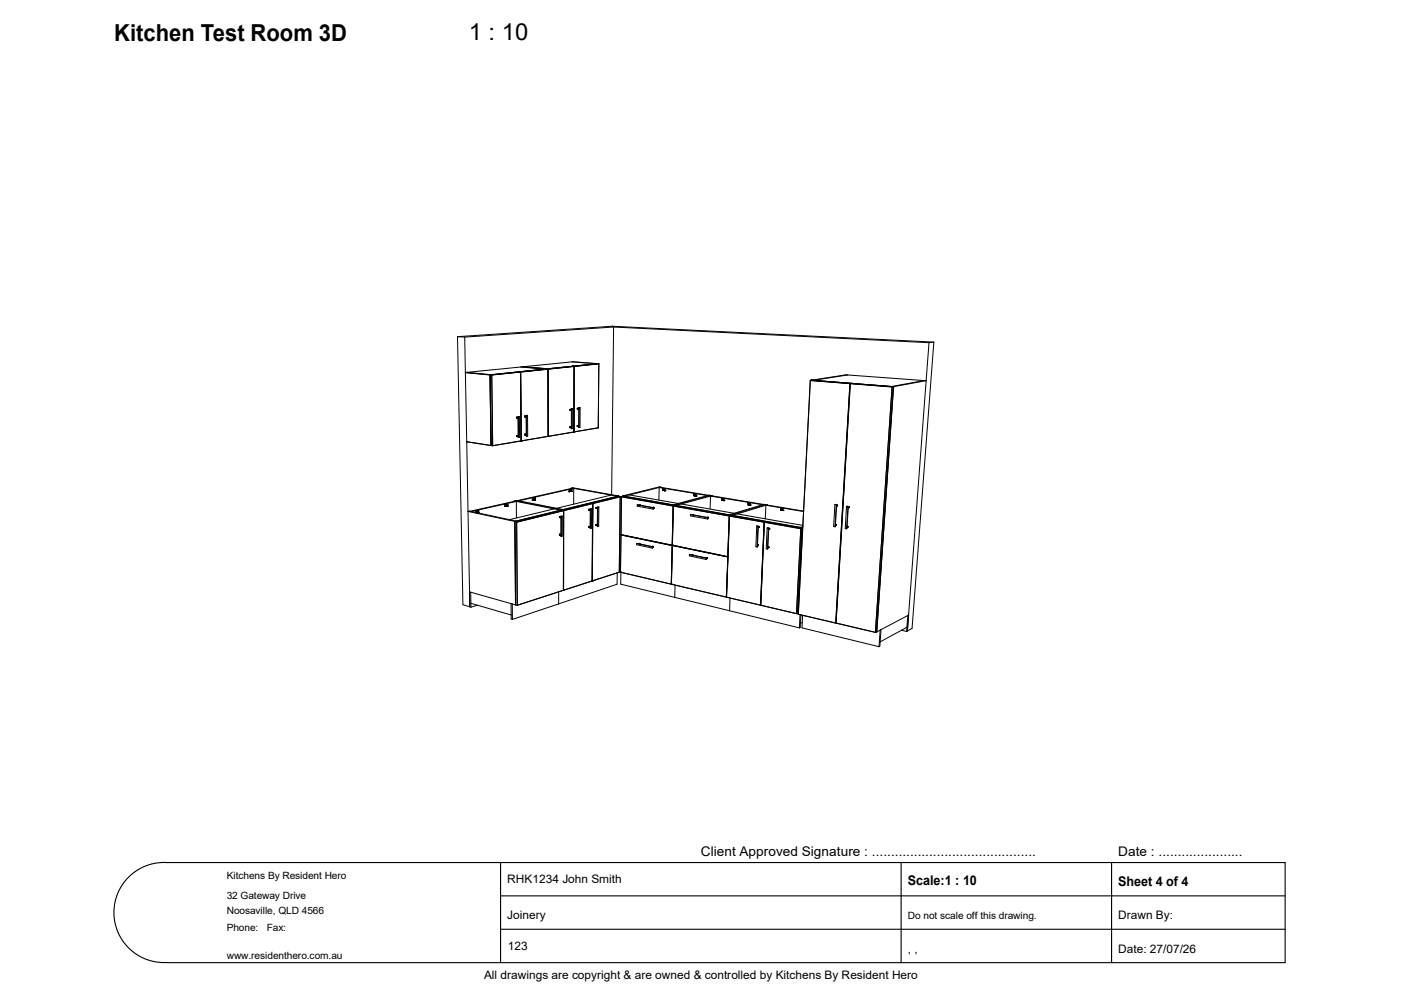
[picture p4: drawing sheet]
<svg xmlns="http://www.w3.org/2000/svg" width="420mm" height="297mm" viewBox="0 0 420 297" stroke-linecap="round" stroke-linejoin="round" font-family="sans-serif">
<path d="M150 258.5v30M269.9 258.5v30M333 258.5v30M38.5 262.9a14.9 14.9 0 0 1 11.5-4.4h335v30h-335a15 15 0 0 1-14.6-8.9 15 15 0 0 1 3.1-16.7zM150 268.5h235M150 278.5h235" fill="none" stroke="#000" stroke-width=".33"/>
<g fill="none" stroke="#000" stroke-width=".3">
<path d="M183.4 97.8l-46.4 3.1M183.4 97.8l.4 .2M183.4 97.8l96.3 4.7M183.8 98l-44.6 3M183.8 98l-.6 50.3M183.8 98l94.5 4.7M137 100.9l2.2 .1M137 100.9l1.7 80.3 2 .7M139.2 101l1.5 76.4M139.4 111.6v.1M139.4 111.6l7.4 .7M139.4 111.7l7.4 .7"/>
<path d="M139.8 111.6h-.4M139.8 111.6l7.4 .7M146.8 112.4h.1M146.8 112.3v.1M146.8 112.4l.3 21.1M146.8 112.3h.1M146.9 112.4h.4M146.9 112.4l.3 21.1M147.2 112.3h-.3M147.3 112.4h.1M147.3 112.4l.3 21.2M155.5 111.4l.4 .1"/>
<path d="M155.5 111.4l-8.3 .9M155.6 111.4h.1M155.6 111.4l.4 .1M155.9 111.5l.2 20.6M155.9 111.5h.1M156 111.5l.2 20.6M156 110l-16.2 1.6M156 110l7.3 .6M156.4 109.9l-.4 .1M156.4 109.9l7.3 .7M156.8 109.9h-.4M156.8 109.9l7.3 .6"/>
<path d="M163.3 110.6l-7.7 .8M163.3 110.6h.1M163.7 110.6h.1M163.7 110.6h-.4M163.7 110.6h.5M163.8 110.6h.1M163.8 110.6h.4M164 110.5h.1M164.1 110.5l-.3 .1M164.1 110.7l-8.1 .8M164.1 110.7l.1 20M164.2 110.6h.1"/>
<path d="M164.2 110.6l-16.9 1.8M164.2 110.6v.1M164.2 110.6l.1 20.2M171.4 108.4l-14.6 1.5M171.4 108.4l7.5 .6h-.3M171.4 108.4l7.2 .6M171.6 109.8l-7.5 .7M171.6 109.8h.1M171.6 109.8h.4M172 109.8l-7.8 .8M172 109.8h.1M172 109.8l-.1 19.6"/>
<path d="M172 109.8v19.7M178.6 109h.1M178.6 109l-31.7 3.4M179 109h-.4M179 109l-7.4 .8M179 109h.4M179.4 109.1l-7.4 .7M179.4 109l-7.4 .8M179.4 109v.1M179.4 109.1l-.2 19.1M242.7 114l.1 .1M242.7 114l11.9 1"/>
<path d="M242.7 114l-3.6 70.1M242.8 114.1l11.8 .9M242.8 114.1l-3.6 70M243 114h.1M243 114h-.3M243 114h.6M243 114l11.9 .9M243.6 114h.1M254 112.4l-11 1.6M254 112.4l-10.4 1.6M254 112.4l22.9 1.7M254.6 115h.1"/>
<path d="M254.6 115l-4.2 71.8M254.7 115l12.6 .9M254.7 115h.1M254.7 114.9v.1M254.7 115l-4.2 71.7M254.7 115l12.5 1M254.9 114.9h-.2M254.9 114.9h.1M255 114.9h.1M255 114.9l12.6 1M255 114.9l-.3 .1M255 114.9l12 .9"/>
<path d="M267 115.8h.1M267 115.8l.6 .1M267.2 116l-5 73.6M267.3 115.9l-.1 .1M267.3 115.9l-5.1 73.7M267.6 115.9h.1M267.6 115.9h-.3M267.6 115.9l-5.1 73.5M267.7 115.9l-5.1 73.5M276.9 114.1l-9.8 1.7M276.9 114.1h.5M277.4 114.1l-9.7 1.8"/>
<path d="M277.4 114.1l-5.6 75M278.3 102.7l-.9 11.4M279.7 102.5l-1.4 .2M279.7 102.5l-6.5 85.8-1.4 .8M139.8 132.4h.1M139.8 132.4l7.3 1.1M147.1 133.5h.1M147.2 133.5l.4 .1M147.2 133.5h-.1M147.6 133.6h.1M154.7 125.2l.1 .1M154.7 125.1v.1"/>
<path d="M154.7 125.2l.5 .1M154.7 125.1l.5 .1h-.5M154.8 125.3h.1M154.8 125.1h-.1M154.8 125.3l.4 .1-.4-.1M154.8 125.1h.4M154.8 130.7v.1M154.8 130.6v.1M154.8 130.7h.4M154.8 130.6l.4 .1M154.8 125v.1M154.8 130.6h.1"/>
<path d="M154.8 130.8l.4 .1zM154.8 130.6h.4M154.8 125l.4 .1zM154.8 130.5v.1M154.8 130.5l.4 .1M154.9 130.5h-.1M154.9 130.5h.3M155.2 124.9h.1M155.2 124.9v6.2h.2M155.3 124.9l.1 6.2M155.6 124.9h-.4M155.6 124.9h-.3"/>
<path d="M155.6 124.9v6.2h-.2M156.1 132.1h.1M156.1 132.2l-8.5 1.4M156.2 132.1h.1M157.2 124.9h.1M157.2 124.8v.1M157.2 124.8l.4 .1M157.2 124.8h.4M157.2 124.7v.1M157.2 124.7l.4 .1M157.2 124.9l.4 .1h-.3M157.2 124.9v.1"/>
<path d="M157.2 130.2v.1M157.2 130.3l.4 .1M157.2 130.3h.4M157.2 124.7h.1M157.2 124.7h.4zM157.2 125h.1M157.2 130.2h.1M157.2 130.2l.4 .1-.4-.1M157.3 130.1l-.1 .1M157.3 130.1h.3zM157.6 124.5h.1M157.6 124.5v6.2h.2"/>
<path d="M157.7 124.5l.1 6.2M158 124.5h-.4M158 124.5h-.3M158 124.5l.1 6.2h-.3M164.2 130.8h.1M164.3 130.7v.1M170.7 128l.5 .1M170.7 122.8l.1 .1M170.7 122.8l.5 .1h-.4M170.7 128.1l.1 .1M170.7 128v.1M170.7 128.1l.5 .1"/>
<path d="M170.8 122.9h.1M170.8 122.8h.4M170.8 128.2h.1M170.8 128.2h.4M170.8 127.9l-.1 .1M170.8 127.9l.4 .1M170.8 122.9l.4 .1h-.4M170.8 122.7v.1M170.8 127.9h.1M170.8 127.9h.4M170.8 123h.1M170.8 122.7l-.1 .1"/>
<path d="M170.8 122.7l.4 .1-.4-.1M170.8 122.7h.1M170.8 122.7h.4M171.2 122.5h.1M171.2 122.5v6h.1M171.3 122.5v6M171.6 122.5h-.4M171.6 122.5h-.3M171.6 122.5v5.9l-.3 .1M171.9 129.5h.1M171.9 129.5l-24.3 4.1M172.9 127.7v.1"/>
<path d="M172.9 127.7l.4 .1M172.9 127.8l.4 .1-.3-.1M172.9 122.4v.1M172.9 127.6h.1M172.9 127.8h.1M172.9 122.4l.5 .1h-.5M172.9 122.5l.1 .1M172.9 122.5l.5 .1M172.9 127.6v.1M172.9 127.6l.4 .1M173 122.4h-.1M173 122.4h.4"/>
<path d="M173 122.6h.1M173 127.6h.3h-.4M173 122.4h.1M173 122.4h.4zM173 122.6l.4 .1zM173 127.6h-.1M173 127.8h.1M173 127.5l.3 .1M173 127.5v.1M173.4 122.2h.1M173.4 122.2l-.1 5.9h.2M173.5 122.2v5.9"/>
<path d="M173.8 122.2h-.4M173.8 122.2h-.3M173.8 122.2v5.9h-.3M179.2 128.2l-7.2 1.3M179.2 128.2h.1M140.8 153.2l-.6 .1 14 3M140.8 153.2l.4 .1M141.2 153.3l11.4 2.4M142.5 153.2h.3M142.5 153.2v.4M142.7 153.1v.1M142.8 153.1v.1"/>
<path d="M142.8 153.1h-.1M142.8 153.1h.1M142.8 153.2h.1M142.8 153.7h.1M142.8 153.2l.1 .5M142.9 153.2h.1M142.9 153.7h.1M142.9 153.2v.5M142.9 153.1h.1M143 153.1v.1M143 153.2h-.3M143.1 153.6h.1"/>
<path d="M143.1 153.1l-.6 .1M143.1 153.2h-.2M143.1 153.6l-.2 .1M143.1 153.2v.4M143.1 153.2h.1M151.2 151.2v.6M151.2 151.2h.4M151.4 151.2h.1M151.5 151.1v.1M151.5 151.2h.2M151.5 151.1l-.3 .1M151.5 151.1l.2 .1"/>
<path d="M151.6 151.7l-.4 .1M151.6 151.2h.1M151.6 151.1v.6M151.6 151.1h-.1M151.6 151.1l.2 .1M151.7 151.2h.1M151.7 151.1v.1M151.8 151.7h-.2M151.8 151.6l-.2 .1M151.8 151.2v.4M151.8 151.2h-.2M151.8 151.6h.1"/>
<path d="M151.8 151.2h.1M152.6 155.7l2 .5M154 150.2v.1M154 150.2h.3M154.2 156.3h.1M154.2 156.3l.2 25M154.3 150.2l-13.5 3M154.3 150.2l.4 .1M154.3 156.4l.5 .1M154.3 156.4l.3 24.9 .4 .1M154.4 150.1l-.4 .1M154.4 150.1l13.9 2.7"/>
<path d="M154.6 156.2v.1M154.6 156.2l-.4 .1M154.7 150.3l-13.5 3M154.7 150.3v4.9M154.7 150.3l11.3 2.2M154.8 156.5l.2 24.9M155 150l-.6 .1M155 150l.4 .1M155.4 150.1l11.3 2.2M159.5 149.9h.1M159.5 149.3h.3M159.5 149.9l.3-.1-.3 .1"/>
<path d="M159.5 149.3v.6M159.7 149.3h.1M159.7 149.3h.3M159.7 149.2l-.2 .1M159.7 149.2l.4 .1M159.8 149.3h.1M159.8 149.3l.1 .5M159.9 149.3h.1M159.9 149.3v.5M159.9 149.8h.1M160 149.3h-.1M160.1 149.7h.1"/>
<path d="M160.1 149.3h-.2M160.1 149.3v.4M160.1 149.7l-.2 .1M160.1 149.3h.1M166 152.5l-13.4 3.2M166 152.5l2 .4M166.7 152.3l2 .4M167.6 155.1h.1M167.6 155v.1M167.6 155.1h.4M167.6 155h.4M167.6 155.1l.4 .1z"/>
<path d="M167.6 154.9v.1M167.7 154.9h-.1M167.7 154.9l.3 .1-.4-.1M167.7 154.9h.3M168 152.9h.1M168 152.9l-13.4 3.3M168 152.9v.2M168 154.8v5.9l.2 .1M168 154.8h.2M168.2 154.8v6M168.4 152.8l-.4 .1M168.4 152.8v.2"/>
<path d="M168.4 153l-14.1 3.4M168.4 153l.4 .1-14 3.4M168.4 154.7l-.4 .1M168.4 153h.1M168.4 154.7v6l-.2 .1M168.4 153h.5M168.4 154.7l-.2 .1M168.7 152.7h.1M168.7 152.7v.2M168.7 152.7l-.3 .1M168.9 153l-.1 23.9M170.4 146.8v.6l.4-.1"/>
<path d="M170.4 146.8l.4 .1M170.7 146.8h.1M170.7 146.8h.2M170.7 146.8h-.3M170.7 146.8h.3M170.8 146.8h-.1M170.8 147.3h.1M170.8 146.8v.5M170.8 146.8h.1M170.9 146.8h.1M171 147.3h-.1M171 147.2h.1"/>
<path d="M171 146.8h.1M171 146.8v.4M171 146.8l-.2 .1M171.3 146.3l14.1 2.4M171.3 146.3v.1M171.3 146.3h.2M171.5 146.3l-16.5 3.7M171.5 146.3l.4 .1M171.9 146.4l-16.5 3.7M171.9 146.4l-.1 4.7M171.9 146.4l11.2 2M176.3 157.9v.1"/>
<path d="M176.3 158h.1M176.3 158l.5 .1M176.3 157.9l.5 .1M176.4 152.8h.1M176.4 152.8l.4 .1M176.4 158h.1M176.4 157.8l-.1 .1M176.4 157.8l.4 .1M176.4 152.9l.4 .1zM176.4 152.7h.1M176.4 152.8v.1M176.4 152.7v.1"/>
<path d="M176.4 152.7l.4 .1M176.4 157.8h.1M176.4 158l.4 .1M176.4 152.6v.1M176.4 152.6l.4 .1zM176.4 157.7v.1M176.4 157.7h.1M176.5 152.6h-.1M176.5 157.7l.3 .1M176.8 152.5l.2 .1M176.8 152.5v5.9h.1M177 152.6l-.1 5.8"/>
<path d="M177.1 150.8l.4 .1M177.2 150.8h.1M177.2 150.8l.4 .1M177.2 152.5h-.4M177.2 152.5l-.2 .1M177.2 152.5v5.8l-.3 .1M177.5 150.9l-8.6 2.1M177.5 150.9h.1M177.5 150.9l-.1 23.2M177.6 150.9h.1M177.6 150.9l-.2 23.2M178.5 157.3v.1"/>
<path d="M178.5 157.3l.4 .1M178.5 157.4h.1M178.5 157.2v.1M178.5 157.2l.4 .2-.4-.1M178.6 152.3h.1M178.6 152.3l.4 .1-.4-.1M178.6 152.2v.1M178.6 152.2l.4 .1M178.6 157.4l.3 .1M178.6 157.2h-.1M178.6 152.3v.1M178.6 152.1v.1"/>
<path d="M178.6 152.1l.4 .1M178.6 152.4h.4M178.6 152.1h.1M178.6 157.2h.1M178.6 152.1h.4zM178.6 157.2l.3 .1-.3-.1M179 152l-.1 5.8h.2M179 152h.1M179.1 152v5.8M179.4 152h-.4M179.4 152h-.3M179.4 152l-.1 5.7-.2 .1"/>
<path d="M183.1 148.4l-16.4 3.9M183.1 148.4l1.9 .3M185 148.7h.1M185.1 148.7l-16.4 4M185.1 148.7v.2M185.4 148.7h.1M185.4 148.8l-17 4.2M185.4 148.7v.1M185.4 148.7h-.3M185.4 148.8l.4 .1M185.8 148.9h.1M185.8 148.9l-8.2 2"/>
<path d="M185.8 148.9l-.3 22.6M186.2 148.9h.1M186.2 148.9l-.2 11.4M186.2 148.9l53.7 9.5M186.5 148.8h.1M186.5 148.6v.2M186.5 148.6l.4 .1M186.5 148.8l-.3 .1M186.5 148.8l53.7 9.5M186.9 148.7h.1M186.9 148.7v.2M186.9 148.7l14.7 2.6"/>
<path d="M188.5 148.3l-1.6 .4M188.5 148.3l14.7 2.6M190.9 151.3l4.8 .8M190.9 151.3v.4l4.7 .9M190.9 151.3l4.7 .9M191.7 151.3h-.3M191.7 151.3l-.2 .1M191.7 151.3h.1M191.7 151.4h.1M191.8 151.3v.1M191.8 151.3l-.2 .1M191.8 151.4h.1"/>
<path d="M195.5 152.1l.3-.1zM195.6 152.2v.4M195.7 152.1h.1M195.7 152.1l-.1 .5M195.7 152.1l-.1 .1M195.7 152.3h.2zM195.8 152v.1M195.8 152.1h.1M195.8 152.1h-.2M195.9 152.1h.1M195.9 152.1h-.2M195.9 152.1v.2"/>
<path d="M195.9 152.1l-.2 .1M195.9 152.2l-.2 .1M195.9 152.3h.1M197.5 146.1l-9 2.2M197.5 146.1l-.1 3.8M197.5 146.1l14.5 2.4M197.8 146l-.3 .1M197.8 146l14.5 2.5M198 146l-.4-.1-11.1 2.7M198 146v.1M198 146h-.2M198.6 146.5h.1"/>
<path d="M198.6 147h.1M198.6 146.5l.2 .1M198.6 147h.2M198.6 146.5v.4M198.7 147h.1M198.7 146.5h.1M198.7 146.4l.1 .1M198.8 147h.1M198.8 146.5h-.2M198.8 147h.2M198.8 146.5h.1M198.8 146.5l.1 .5"/>
<path d="M198.8 146.5v.5M198.8 147l.4 .1M198.9 147h.1M198.9 146.6h.1M198.9 147l.3 .1M199 146.5h.1M199 146.5h-.3M199 146.5h.2M199 147l.2 .1M199.2 147.1h.1M199.2 146.5l-.3 .1M199.2 146.5v.5"/>
<path d="M201.6 151.3h.1M201.6 151.3v.2M201.6 151.3l.4 .1M201.6 151.6v.1M201.7 151.6v.1M201.7 151.6l-.3 11.8M201.7 151.7l-.3 11.7M202 151.6h-.4M202 151.4h.1M202 151.4l16.4 2.9M202 151.4l-.3 .2M202.5 151.5h.1"/>
<path d="M202.5 151.5v.1M203.2 150.9l-1.6 .4M204.1 151l-1.6 .5M204.1 151l15.8 2.8M206.8 154.2l5.3 .9M206.8 154.2v.4l5.1 .9M206.8 154.2l5.1 1M207.4 154.3l.2-.1zM207.6 154.2h.1M207.7 154.2l-.2 .1M207.7 154.2l.1 .1M207.7 154.2l-.1 .1"/>
<path d="M207.8 154.3h.1M207.8 154.3h-.1M207.9 148.1h.1M207.9 148.5l.2 .1M207.9 148.1v.4M207.9 148.5h.1M207.9 148.1h.2M208 148.5v.1M208 148.6h.1M208 148.6h.2M208 148.1h.1M208.1 148.1h.1"/>
<path d="M208.1 148.6h.1M208.1 148h-.2M208.1 148l.1 .1M208.1 148.6h.3M208.1 148.1v.4l.1-.4M208.2 148.6h.1M208.2 148.1h.1M208.2 148.6h.2M208.3 148h-.3M208.3 148v.1M208.3 148l.2 .1M208.4 148.6h.1"/>
<path d="M208.5 148.1v.5l-.3-.1M208.5 148.1h-.3M211.9 155.2v.3M212 148.5l-8.8 2.4M212 155.1h.1M212.1 155.1l-.2 .4M212.1 155.1l-.2 .1M212.1 155h.1M212.1 155l-.3 .1M212.1 155l-.2 .1M212.2 155v.1M212.2 155l-.3 .1"/>
<path d="M212.2 155.1h.1M212.2 155.1h-.1M212.2 155.3h-.1M212.2 155.1v.1M212.2 155.1l-.1 .1M212.2 155.2h-.1M212.2 155.2v.1M212.2 155.2l-.1 .1M212.3 148.5h.6M212.3 148.5h-.3M212.8 148.7l15.7 2.6M212.8 148.7l-8.7 2.3"/>
<path d="M212.8 148.7l-.1 3.9M212.9 148.5l-10.9 2.9M212.9 148.5h.4M213.1 148.6l15.7 2.6M213.1 148.6l-.3 .1M213.3 148.5v.1M213.3 148.5l-.2 .1M216.3 149.5h.1M216.3 149.9h.1M216.3 149.5h.2M216.3 149.9l.2 .1M216.3 149.9l.1 .1"/>
<path d="M216.3 149.5v.4M216.4 150h.2M216.4 150h.1M216.5 150h.1M216.5 149.5h.1M216.5 149.4v.6l.1-.5M216.5 149.4h.1M216.6 149.5h.1M216.6 149.4l-.3 .1M216.6 150h.3M216.6 150h.1M216.6 149.5v.5"/>
<path d="M216.6 149.4v.1M216.6 149.4h.1M216.7 150h.1M216.7 149.4l.2 .1M216.7 149.4l-.1 .1M216.7 149.4h-.3l.2 .1M216.7 150h.2M216.9 150h.1M216.9 149.5h-.3M216.9 149.5v.5M218.4 154.3h.1M218.4 154.3v.1"/>
<path d="M218.4 154.3l.4 .1M218.5 154.6l-.1 .1M218.5 154.6l-.9 24.4M218.5 154.7h.1M218.5 154.7l-.9 24.3M218.8 154.6h-.3M218.8 154.5h.1M218.8 154.5l-.3 .1M218.8 154.4l.5 .1M218.8 154.4h.1M218.8 154.4v.1M219.3 154.5l20.4 3.6"/>
<path d="M219.3 154.5v.1M219.9 153.8l-1.5 .5M220.8 154l-1.5 .5M220.8 154l19.7 3.5M224.1 150.8h.1M224.1 150.8v.4v-.4M224.1 150.8h.3M224.1 151.2l.2 .1M224.1 151.2l.1 .1M224.2 151.3h.1M224.2 150.7v.1M224.2 150.7h.3"/>
<path d="M224.2 151.3l-.1-.1 .2 .1M224.3 150.7v.1M224.4 150.8h.1M224.4 151.3h.1M224.4 150.7v.6M224.4 151.3h.3M224.4 150.8v.5M224.4 150.7l.1 .1M224.4 150.7l-.3 .1M224.5 151.3h.1M224.5 150.7l.2 .1M224.5 151.3h.2"/>
<path d="M224.7 151.3h.1M224.7 150.8h-.3M224.7 150.8v.5M226.7 157.7h.5M226.7 157.7h.3M226.7 157.7l-.3 6.2h.4M227 157.7l-.2 6.2M227.1 158.2l.3-.1zM227.2 157.7h-.2M227.2 157.7l-.4 6.2M227.3 157.8h.1M227.3 157.8h-.1"/>
<path d="M227.4 157.8l-.3 .1M227.4 157.8h.1M227.4 157.8l-.3 .1h.3M227.4 157.8v.1M227.4 158l-.3 .1M227.4 157.9v.1M227.4 158v.1M228.5 151.3l-8.6 2.5M228.8 151.2h.6M228.8 151.2l-.3 .1M228.9 156.5h.1M228.9 156.5l-1.1 24.9"/>
<path d="M229 156.5h.1M229 156.5l-1.1 24.9M229.2 156.4h.1M229.3 156.4l-.3 .1M229.4 151.2l-10.5 3.2M229.4 151.2l.5 .1M229.4 151.4l11.3 1.9M229.4 151.4l-8.6 2.6M229.4 151.4l-.1 4.1M229.7 151.3l11 1.9M229.7 151.3l-.3 .1M229.8 158.2l.5 .1"/>
<path d="M229.8 158.2l.4 .1M229.8 158.2l-.3 6.3 .4 .1M229.9 151.3v.1M229.9 151.3h-.2M230.2 158.3l-.3 6.3M230.3 158.3h-.1M230.3 158.4l.1-.1zM230.3 158.3l-.4 6.3M230.4 158.3l.1 .1M230.5 158.4h.1M230.5 158.4h-.2M230.5 158.6h.1"/>
<path d="M230.5 158.4l.1 .1M230.6 158.5v.1M230.6 158.5l-.3 .1M230.6 158.6h-.1M230.6 158.6l-.3 .1 .2-.1M233.9 152.9h.1M233.9 152.4h.1M233.9 152.9h.2M233.9 152.4v.5M234 152.9h.1M234 152.4h.3M234.1 152.4h.1"/>
<path d="M234.1 152.9h.1M234.1 152.4h-.1M234.1 152.4h.2M234.2 152.9h.1M234.2 152.3l-.3 .1M234.2 152.4h.1M234.2 152.3v.1M234.2 152.5h.1M234.2 153h.3M234.2 152.5l-.3-.1v.5M234.2 152.5v.4M234.2 153h.1"/>
<path d="M234.3 153h.1M234.3 152.4h.2M234.3 153h.2M234.5 153h.1M234.5 152.4l-.3 .1M234.5 152.4v.6M239.7 158.1h.1M239.7 158.1l.6 .1M239.7 158.1v.2M239.8 158.1l.5 .1M239.9 158.4v.1M239.9 158.4l-1.3 25.5"/>
<path d="M240.2 158.3l-.3 .1M240.2 158.3l-1.3 25.5M240.3 158.2h.1M240.3 158.2l-1.3 25.6M240.5 158.1l-.2 .1M240.5 157.9l-.7 .2M250.1 151.2h.5M250.1 151.2l.4 .1M250.1 151.2l-.4 6.6 .4 .1M250.4 157.1h.1M250.5 157.1v.1M250.5 151.3l-.4 6.6"/>
<path d="M250.5 157.4l-.2 .1M250.5 157.2v.1M250.5 157.2l-.2 .1M250.5 157.4h.1M250.5 157.3h.1M250.5 157.3h-.2M250.6 157.3l-.1 .1M250.6 157.3l-.3 .1M250.6 151.7l.2-.1zM250.7 151.3h.1M250.6 151.2l-.1 .1M250.6 151.2l-.5 6.7"/>
<path d="M250.8 151.3l-.2 .1h.3M250.8 151.3l.1 .1M250.9 151.6l-.3 .1M250.9 151.4v.1M250.9 151.5l-.3 .1M250.9 151.5h-.3M250.9 151.5l-.1 .1M250.9 151.5h.1M253.6 151.8h.5M253.6 151.8h.4M253.6 151.8l-.4 6.6 .4 .1M253.9 157.7h-.1"/>
<path d="M253.9 157.7h.1M253.9 157.7l.1 .1M254 158l-.3 .1M254 157.8v.1M254 157.8l-.2 .1M254 151.8l-.4 6.7M254 157.9v.1M254 158h.1M254 158l-.3 .1 .3-.1M254 157.9l-.3 .1M254.1 152.3l.2-.1zM254.1 151.8h-.1"/>
<path d="M254.2 151.9h.1M254.1 151.8l-.5 6.7M254.3 151.9h.1M254.3 151.9l-.2 .1M254.3 151.9l.1 .1M254.4 152v.1M254.4 152.1l-.1 .1M254.4 152.1l-.3 .1 .3-.1M254.4 152l-.3 .1M140.7 177.4l12.8 3.6M140.7 177.4v4.5M141 177.5l.1 3.3"/>
<path d="M167.4 177.4v3.6M167.6 160.2v.1M167.6 160.3v.1M167.6 160.3l.4 .1M167.6 160.2l.4 .2-.4-.1M167.6 160.4l.4 .1zM167.6 160.2h.1M167.6 160.2h.4M167.6 160.1v.1M167.6 160.1l.4 .1M167.7 160.1h-.1M167.7 160.1l.3 .1"/>
<path d="M168.8 176.9h.1M168.8 176.9l-13.8 4.5M168.9 176.9h-.1M177.4 174.1h.1M184.9 171.7v3.4l-17.5 5.9M185.5 171.5l-30.5 9.9M185.5 171.5l-8.1 2.6M185.5 171.5h.1M185.5 169.3h.4M185.9 171.5h.1M185.9 171.5l41.9 9.9M186 171.5l-.1 3.6 53.6 13.1"/>
<path d="M186 160.3h.1M186 160.3l-.1 11.2M186 160.3l32 6.6M186 160.2l32 6.7M186.1 160.3h-.1M190.7 162.9l4.8 .9M190.7 162.9v.4l4.7 1M190.7 162.9l4.7 1M191.2 162.9h.3zM191.5 162.9h.1M191.5 162.9l-.2 .1M191.6 162.9v.1"/>
<path d="M191.6 162.9l-.2 .1M191.6 163h.1M191.6 163h-.1M195.4 163.9v.4M195.5 163.8l-.1 .5M195.5 163.8l-.1 .1M195.5 163.7h.1M195.6 163.7l-.3 .1M195.6 163.7h.1M195.6 163.7l.1 .1M195.6 163.7l-.2 .1M195.7 163.8h.1"/>
<path d="M195.7 163.8h-.2M195.7 164h-.2M195.7 163.8v.1M195.7 163.8l-.2 .1M195.7 163.9h-.2M195.7 163.9v.1M195.7 163.9l-.2 .1h.2M201.1 175v.1M201.1 175h.1M201.1 175.1h.1M201.3 163.4h.1M201.4 163.5l-.3 11.6"/>
<path d="M201.4 163.5h-.1M201.4 163.4h.1M201.4 163.5l-.3 11.5M201.5 163.4l-.1 .1M202.2 175.4l-.1 3.6M206.5 166.2v.4l5 1.1M206.5 166.2l5.2 1.1M206.5 166.2l5 1.1M207 166.3l.3-.1zM207.3 166.2h.1M207.4 166.2l-.3 .1M207.4 166.2v.1"/>
<path d="M207.4 166.3h.1M207.4 166.3h-.2M207.4 166.4h.1M207.4 166.3h-.1M211.5 167.3v.4M211.7 167.3l-.2 .4M211.7 167.3h-.2M211.7 167.1h.1M211.7 167.1l-.3 .1M211.7 167.1l-.2 .1h.3M211.7 167.1l.1 .1M211.8 167.4l-.1 .1"/>
<path d="M211.8 167.2h.1M211.8 167.2l-.2 .1M211.8 167.4h.1M211.9 167.2v.2M211.9 167.2l-.2 .1M211.9 167.3l-.2 .1h.2M211.9 167.4h-.1M217.6 178.9v.1M217.6 179h.1M218 166.8v.1M218 166.9h.1M218.1 166.8l-.1 .1"/>
<path d="M218.7 179.2l-.1 3.8M227.1 163.2l-.2 .1M227.1 163.2l.1 .1M227.2 163.3h.1M227.2 163.3l-.3 .1 .3-.1M227.2 163.3v.2M227.2 163.5l-.3 .1M227.2 163.5l-.3 .1 .3-.1M227.2 163.4l-.3 .1M230 163.9l.2-.1zM230.2 163.8h.1M230.2 163.8l.1 .1"/>
<path d="M230.2 163.8l-.2 .1M230.3 164.1l-.3 .1M230.3 163.9h.1M230.3 163.9l-.3 .1M230.3 164.1h.1M230.3 163.9v.1M230.3 164v.1M230.3 164l-.3 .1M140.7 181.9l.4 .1M141.1 180.8v1.2M141.1 180.8l12 3.5M143 181.4l-1.9 .6"/>
<path d="M153.1 180.9v3.4M153.1 184.3v1.2l.4 .1M153.5 181l.9 .3M153.5 181v4.6M154.4 181.3h.1M154.6 181.3h-.2M155 181.4h.1M167.4 181l-13.9 4.6M227.8 181.3v.1M227.9 181.4l10.7 2.5M227.9 181.4h.1M227.9 181.3l-.1 .1"/>
<path d="M238.6 183.9h.1M238.9 183.8l-.3 .1M238.9 183.8h.1M239 183.8h.1M239.1 184.1l23.1 5.5M239.1 184.1h.1M239.2 183.7l-.2 .1M239.2 184.1l11.2 2.7M239.7 184.2l-.2 4M239.8 186.8l-.1 1.3-.2 .1M239.9 184.3l-.1 2.5M240.3 186.6l-.5 .2"/>
<path d="M240.4 184.4l-.2 3.8 23.1 5.6M250.4 186.7v.1M262.5 189.4l-.3 .2M262.5 189.4h.1M262.6 189.4h.1M263.7 188.9l-1 .5M263.7 188.9l-.4 4.9M263.7 192.4l-.1 1.3-.3 .1M263.9 188.7l-.2 .2M263.9 188.7l-.2 3.7M270 188.9l1.6 .3M271.7 188l-8 4.4"/>
<path d="M271.7 188l-.1 1.2M271.8 189.1l-.2 .1M271.9 184.5l-8 4.2M271.9 184.5l-.2 3.5M272.2 184.3l-.3 .2"/>
</g>
<g font-size="7">
<text x="34.2" y="12.2">Kitchen Test Room 3D</text>
<text x="140.4" y="12">1 : 10</text>
</g>
<g font-size="4">
<text x="210" y="256.5">Client Approved Signature : ...........................................</text>
<text x="335" y="256.5">Date : ......................</text>
<text x="272" y="265.3">Scale:1 : 10</text>
<text x="335" y="265.5">Sheet 4 of 4</text>
</g>
<g font-size="3.5">
<text x="152" y="264.5">RHK1234 John Smith</text>
<text x="152" y="275.5">Joinery</text>
<text x="335" y="275.5">Drawn By:</text>
<text x="152.1" y="284.6">123</text>
<text x="272" y="285.5">, ,</text>
<text x="335" y="285.5">Date: 27/07/26</text>
<text x="145" y="293.5">All drawings are copyright &amp; are owned &amp; controlled by Kitchens By Resident Hero</text>
</g>
<g font-size="3">
<text x="67.9" y="263.5">Kitchens By Resident Hero</text>
<text x="67.9" y="269.5">32 Gateway Drive</text>
<text x="67.9" y="274">Noosaville, QLD 4566</text>
<text x="272" y="275.5">Do not scale off this drawing.</text>
<text x="67.9" y="279">Phone:</text>
<text x="79.9" y="279">Fax:</text>
<text x="67.9" y="287.5">www.residenthero.com.au</text>
</g>
</svg>
